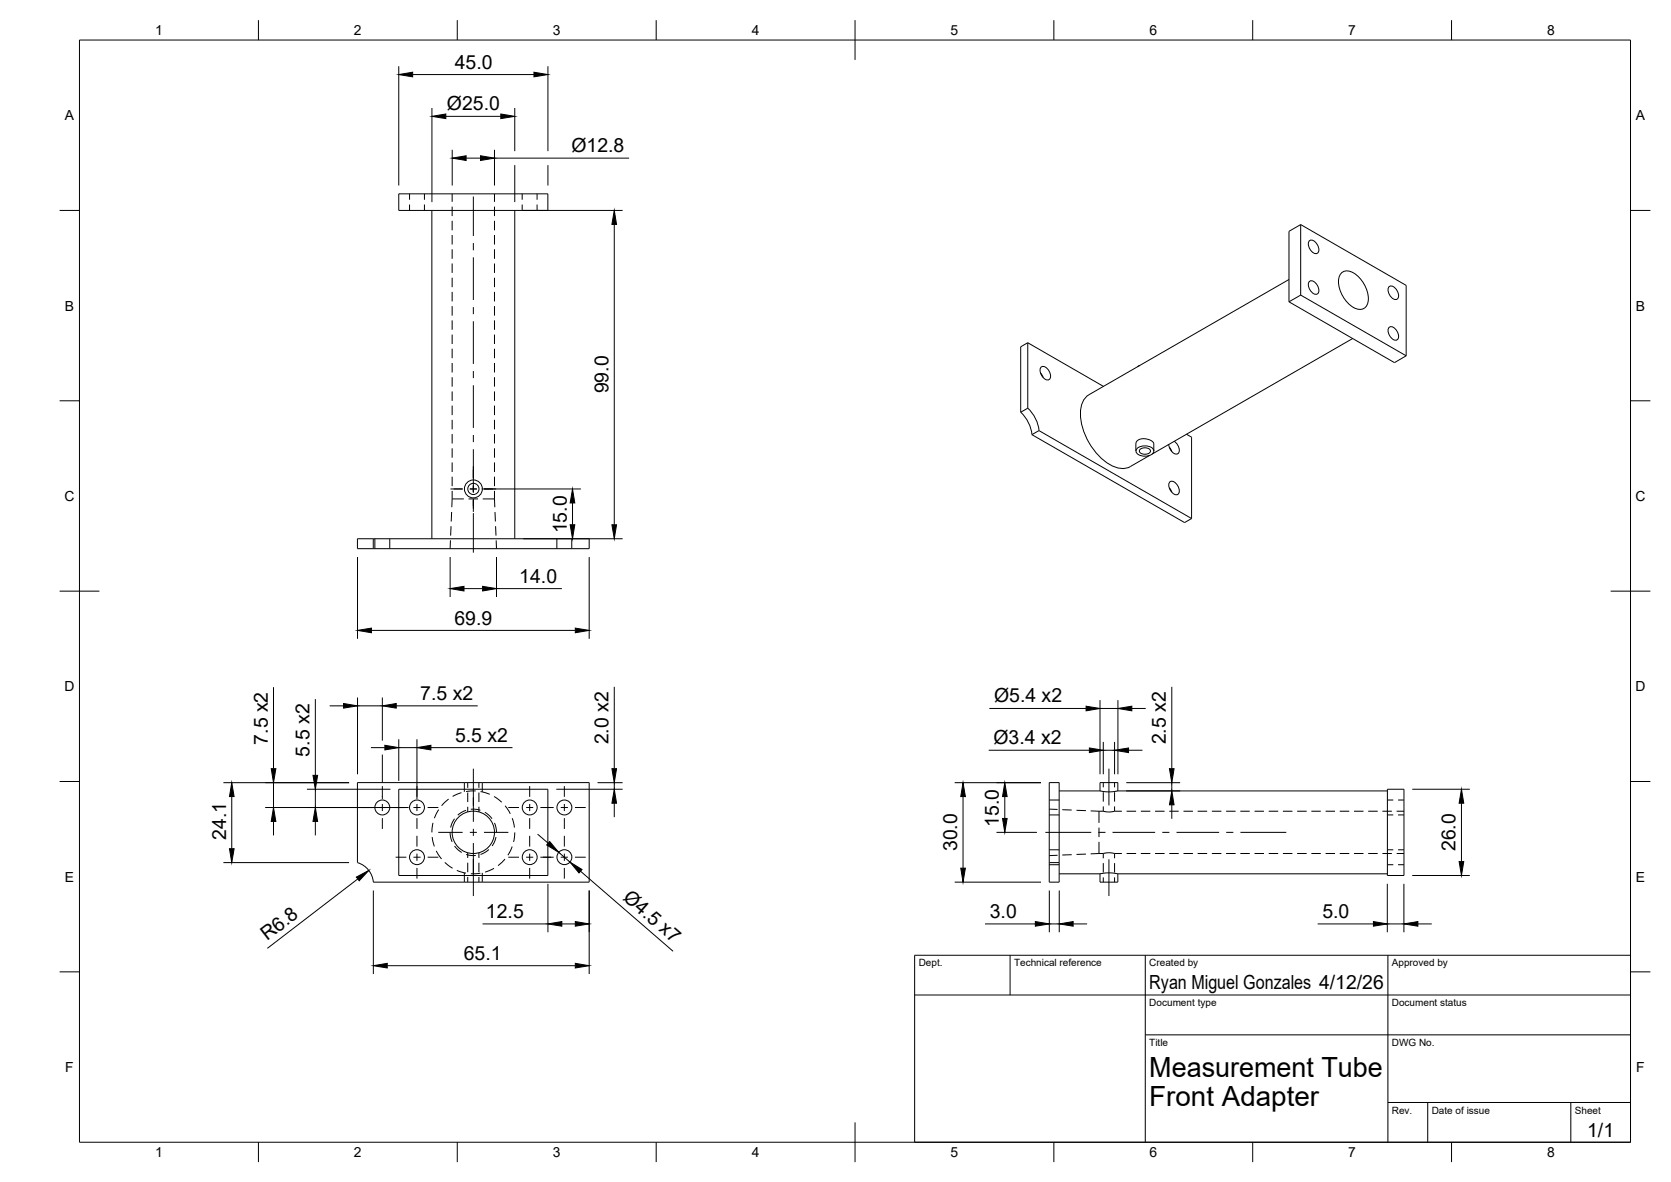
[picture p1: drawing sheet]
<svg xmlns="http://www.w3.org/2000/svg" width="420mm" height="297mm" viewBox="0 0 420 297" stroke-linecap="round" stroke-linejoin="round" font-family="sans-serif">
<!-- layer: Visible -->
<g fill="none" stroke="#000" stroke-width=".25">
<path d="M100.3 48.7h37.5v4.2h-37.5zM108.6 52.9v82.5M129.4 52.9v82.5M327 56.4l-2.9 1.7v17.7M327 56.4l26.6 15.3v17.7M327 56.4v17.8M324.1 70.2l-50.3 29a5.6 5.6 0 0 0-2.1 5.9 16 16 0 0 0 8.3 12.1 4.9 4.9 0 0 0 4.2 .1M324.1 75.8l26.5 15.3 3-1.7M327 74.2l-2.9 1.6M327 74.2l26.6 15.2M329.2 70.7a1.67 1.67 0 0 1 2.2 1.4 1.02 1.02 0 0 1 .2 1.4 1.02 1.02 0 0 1-1.3 .3 2.43 2.43 0 0 1-1.1-3.1zM329.2 60.5a1.67 1.67 0 0 1 2.2 1.4 1.02 1.02 0 0 1 .2 1.3 1.02 1.02 0 0 1-1.3 .4 2.43 2.43 0 0 1-1.1-3.1z"/>
<path d="M337.2 68.7a2.71 2.71 0 0 1 3.8 .3 7.4 7.4 0 0 1 2.8 7.6 2.24 2.24 0 0 1-3.5 .7 7.9 7.9 0 0 1-3.7-7.4zM349.3 72.1a1.67 1.67 0 0 1 2.2 1.4 1.02 1.02 0 0 1 .1 1.3 1.02 1.02 0 0 1-1.3 .3 2.43 2.43 0 0 1-1-3zM258.4 86.1v16.5M258.4 86.1l-1.8 1.1v16.4M258.4 86.1l19.1 11M261.7 93.7l.6 1.1M261.8 92.3a1.67 1.67 0 0 1 2.2 1.4 1.02 1.02 0 0 1 .1 1.3 1.02 1.02 0 0 1-1.3 .3 2.43 2.43 0 0 1-1-3zM286.6 91.8l-.6 .4M340.1 85.1l-50.4 29M349.3 82.3a1.67 1.67 0 0 1 2.2 1.4 1.02 1.02 0 0 1 .1 1.3 1.02 1.02 0 0 1-1.3 .3 2.43 2.43 0 0 1-1-3zM256.7 103.6a9.1 9.1 0 0 1 2.8 5.6M258.4 102.6l-1.8 1"/>
<path d="M258.4 102.6a9.1 9.1 0 0 1 2.9 5.6M261.2 108.2l-1.7 1 38.4 22.1 1.7-1M261.2 108.2l38.4 22.1M285.6 113.4l.1-2.4 .6-.5 1-.3 1.5 .3 1.1 .6 .2 .4v1.9M285.9 112.7a3.1 3.1 0 0 1 4.2 .3 1.41 1.41 0 0 1-1.7 1.6h-.5a1.99 1.99 0 0 1-2.3-1.3zM286.6 113a1.83 1.83 0 0 1 2.7 .2 1.57 1.57 0 0 1-2.7 .5l-.1-.5zM289.1 114.4l-4.9 2.8M294 112.4l.6 1.1M295.2 110.9a2.42 2.42 0 0 1 1.1 3 1.66 1.66 0 0 1-2.2-1.4l-.2-.8M298.3 109.1l1.3 .8v20.4M93.9 135.4h-4v2.5h4M93.9 135.4h54.2v2.5h-54.2"/>
<path d="M93.9 135.4v2.5M294 122.6l.6 1.1M294.1 121.1a1.67 1.67 0 0 1 2.3 1.4 1.02 1.02 0 0 1 .1 1.3 1.02 1.02 0 0 1-1.3 .4 2.43 2.43 0 0 1-1.1-3.1zM100.3 198.3h37.5v21.7h-37.5zM116.8 196.7h-26.9v20.1a5.6 5.6 0 0 1 4 4.9M116.8 196.7h4.5M116.8 196.7v1.6M121.3 196.7h26.8v25h-26.8M121.3 196.7v1.6M266.3 198.8h10.3M276.6 198.8v-2.1h4.5v2.1M276.6 198.8l1.7 .2 2.8-.2"/>
<path d="M281.1 198.8h67.7M348.8 198.3h4.2v21.7h-4.2zM263.8 216.8v4.9h2.5v-4.9M263.8 216.8v-20.1h2.5v20.1M263.8 216.8h2.5M266.3 219.6h10.3M276.6 219.6l1.7-.2 2.8 .2M276.6 219.6v2.1h4.5v-2.1M281.1 219.6h67.7M93.9 221.7h22.9M116.8 221.7h4.5M116.8 220v1.7"/>
<path d="M121.3 220v1.7"/>
<circle cx="119" cy="122.9" r="2.25"/>
<circle cx="119" cy="122.9" r="1.41"/>
<circle cx="96.1" cy="202.9" r="1.87"/>
<circle cx="104.8" cy="215.4" r="1.87"/>
<circle cx="104.8" cy="202.9" r="1.87"/>
<circle cx="119" cy="209.2" r="5.3"/>
<circle cx="133.2" cy="215.4" r="1.87"/>
<circle cx="133.2" cy="202.9" r="1.87"/>
<circle cx="141.9" cy="215.4" r="1.87"/>
<circle cx="141.9" cy="202.9" r="1.87"/>
</g>
<!-- layer: Hidden -->
<g fill="none" stroke="#000" stroke-width=".25">
<path d="M103 48.7v1.5M103 51.4v1.5M106.7 48.7v1.5M106.7 51.4v1.5M113.7 48.7v2M113.7 51.9v2.4M113.7 55.5v2.4M113.7 59.1v2.4M124.3 48.7v2M124.3 51.9v2.4M124.3 55.5v2.4M124.3 59.1v2.4"/>
<path d="M131.3 48.7v1.5M131.3 51.4v1.5M135 48.7v1.5M135 51.4v1.5M113.7 62.6v2.4M113.7 66.2v2.4M113.7 69.8v2.4M113.7 73.3v2.4M113.7 76.9v2.4M124.3 62.6v2.4M124.3 66.2v2.4M124.3 69.8v2.4"/>
<path d="M124.3 73.3v2.4M124.3 76.9v2.4M113.7 80.5v2.4M113.7 84.1v2.4M113.7 87.6v2.4M113.7 91.2v2.4M113.7 94.8v2.4M113.7 98.4v2.3M124.3 80.5v2.4M124.3 84.1v2.4M124.3 87.6v2.4M124.3 91.2v2.4"/>
<path d="M124.3 94.8v2.4M124.3 98.4v2.3M113.7 101.9v2.4M113.7 105.5v2.4M113.7 109.1v2.3M113.7 112.7v2.3M113.7 116.2v2.4M113.7 119.8v2.4M124.3 101.9v2.4M124.3 105.5v2.4M124.3 109.1v2.3M124.3 112.7v2.3"/>
<path d="M124.3 116.2v2.4M124.3 119.8v2.4M94.3 135.4v2.5M98 135.4v2.5M113.3 135.8l-.1 2.1M113.4 132.2l-.1 2.4M113.6 128.7l-.1 2.3M113.7 125.4h2.9M113.7 123.4v2M113.7 125.4l-.1 2.1M117.8 125.4h2.4M121.4 125.4h2.9"/>
<path d="M124.3 123.4v2M124.3 125.4l.1 2.1M124.5 128.7l.1 2.3M124.6 132.2l.1 2.4M124.8 135.8v2.1M140 135.4v2.5M143.8 135.4v2.5M116 199.2l-2.2 1M116.8 198.3v.7M117.6 196.7v1.3M117.6 199.2v2.4M119.6 198.8l-2.4 .1"/>
<path d="M120.4 196.7v1.3M120.4 199.2v2.4M120.8 198.9l2.3 .7M121.3 198.3v.7M277.4 196.7v1.2M277.4 199.1v2.4M280.2 196.7v1.2M280.2 199.1v2.4M108.7 210.4l.5 2.3M108.9 206.8l-.3 2.4M109.7 213.8l1.3 2.1M110.3 203.5l-1.1 2.1"/>
<path d="M111.8 216.7l2 1.5M112.8 200.8l-1.8 1.7M113.2 209.2l.1 1 .4 1.4M114.3 205.7l-.6 1.1-.4 1.2M114.3 212.6l1.8 1.6M114.9 218.7l2.3 .7M116.8 219.4v.6M117.2 203.6l-1.3 .6-.8 .7M117.2 214.7l1.3 .3h1.1M117.6 202.7v1.4M117.6 214.3v1.3M117.6 216.8v2.4"/>
<path d="M118.4 203.4h1.5l.9 .2M120.4 202.7v1.4M120.4 214.3v1.3M120.4 216.8v2.4M120.8 219.4l-2.4 .2M121.3 219.4v.6M121.9 204.1l1.1 .8 .7 .8M122.9 213.5l-2.1 1.2M124.2 218.2l-2.2 1M124.2 200.2l2 1.4M124.3 206.8l.5 2.4M124.7 210.4l-.5 1.4-.5 .8"/>
<path d="M127 215.9l-1.8 1.6M127 202.5l1.3 2M128.8 205.6l.5 2.4M128.8 212.8l-1.1 2.1M129.4 209.2l-.3 2.4M263.8 201h2.5M263.8 204.8h2.5M263.8 213.6h2.5M263.8 217.3h2.5M263.8 203.3l2.1 .1M265.9 214.9l-2.1 .1M267.1 203.5l2.4 .1"/>
<path d="M269.5 214.8l-2.4 .1M270.7 203.6l2.3 .1M273 214.6l-2.3 .1M274.2 203.8l2.1 .1M276.3 211.6v2.9M276.3 208v2.4M276.3 203.9v2.9M276.3 203.9h1.1M276.3 214.5h1.1M276.3 214.5l-2.1 .1M277.4 203.9l1.2 .2 1.6-.2M277.4 214.5l1.2-.2 1.6 .2"/>
<path d="M277.4 202.7v1.2M277.4 214.5v1.2M277.4 216.9v2.4M280.2 202.7v1.2M280.2 214.5v1.2M280.2 216.9v2.4M280.2 203.9h1.9M280.2 214.5h1.9M283.3 203.9h2.4M283.3 214.5h2.4M286.9 203.9h2.3M286.9 214.5h2.3"/>
<path d="M290.4 203.9h2.4M290.4 214.5h2.4M294 203.9h2.4M294 214.5h2.4M297.6 203.9h2.4M297.6 214.5h2.4M301.1 203.9h2.4M301.1 214.5h2.4M304.7 203.9h2.4M304.7 214.5h2.4M308.3 203.9h2.4M308.3 214.5h2.4"/>
<path d="M311.9 203.9h2.3M311.9 214.5h2.3M315.4 203.9h2.4M315.4 214.5h2.4M319 203.9h2.4M319 214.5h2.4M322.6 203.9h2.4M322.6 214.5h2.4M326.2 203.9h2.3M326.2 214.5h2.3M329.7 203.9h2.4M329.7 214.5h2.4"/>
<path d="M333.3 203.9h2.4M333.3 214.5h2.4M336.9 203.9h2.4M336.9 214.5h2.4M340.4 203.9h2.4M340.4 214.5h2.4M344 203.9h2.4M344 214.5h2.4M347.6 203.9h2.4M347.6 214.5h2.4M348.8 201h1.5M348.8 204.8h1.5"/>
<path d="M348.8 213.6h1.5M348.8 217.3h1.5M351.2 203.9h1.8M351.2 214.5h1.8M351.5 201h1.5M351.5 204.8h1.5M351.5 213.6h1.5M351.5 217.3h1.5M117.6 220.4v1.3M120.4 220.4v1.3M277.4 220.5v1.2M280.2 220.5v1.2"/>
</g>
<!-- layer: BORDER -->
<g fill="none" stroke="#000" stroke-width=".25">
<path d="M20 10.1h390v276.9h-390zM65 5.1v5M115 5.1v5M165 5.1v5M215 5.1v10M265 5.1v5M315 5.1v5M365 5.1v5M15 52.9h5M410 52.9h5M15 100.7h5M410 100.7h5"/>
<path d="M15 148.6h10M405 148.6h10M15 196.4h5M410 196.4h5M15 244.2h5M410 244.2h5M65 287v5M115 287v5M165 287v5M215 282.1v9.9M265 287v5M315 287v5"/>
<path d="M365 287v5"/>
</g>
<!-- layer: TITLEBLOCK -->
<path d="M230 240.1h180v46.9h-180zM230 250h180M254 240.1v9.9M288 240.1v46.9M349 240.1v46.9M288 260.1h122M349 277.1h61M359 277.1v9.9M395 277.1v9.9" fill="none" stroke="#000" stroke-width=".25"/>
<!-- layer: Smart Centers -->
<g fill="none" stroke="#000" stroke-width=".25">
<path d="M119 49.4v9.9M119 61.1v1.8M119 64.7v10.7M119 77.2v1.8M119 80.7v10.7M119 93.2v1.8M119 96.8v10.7M119 109.3v1.8M119 112.9v10.9M113.3 122.9h3M118.1 122.9h1.8M119 125.4v3.2"/>
<path d="M119 129v9.9M121.7 122.9h3.1M96.1 197.6v2.6M104.8 197.6v2.6M119 193.2v13.3M133.2 197.6v2.6M141.9 197.6v2.6M278.8 193.2v9.2M90.8 202.9h2.7M95.2 202.9h1.8M96.1 202v1.8M96.1 205.6v2.7"/>
<path d="M98.8 202.9h3.4M99.5 215.4h2.7M103.9 202.9h1.8M103.9 215.4h1.8M104.8 202v1.8M104.8 205.6v2.7M104.8 210v2.8M104.8 214.5v1.8M104.8 218.1v2.7M107.5 202.9h2.7M107.5 215.4h2.7M110.2 209.2h6.1"/>
<path d="M118.1 209.2h1.8M119 208.3v1.8M119 211.9v13.3M121.7 209.2h6.1M127.8 202.9h2.7M127.8 215.4h2.7M132.3 202.9h1.8M132.3 215.4h1.8M133.2 202v1.8M133.2 205.6v2.7M133.2 210v2.8M133.2 214.5v1.8"/>
<path d="M133.2 218.1v2.7M135.9 202.9h3.3M135.9 215.4h3.3M141 202.9h1.8M141 215.4h1.8M141.9 202v1.8M141.9 205.6v2.7M141.9 210v2.8M141.9 214.5v1.8M141.9 218.1v2.7M144.6 202.9h2.7M144.6 215.4h2.7"/>
<path d="M262.8 209.2h11.6M276.2 209.2h1.8M278.8 215.9v9.3M279.7 209.2h10.7M292.2 209.2h1.8M295.8 209.2h10.7M308.3 209.2h1.8M311.9 209.2h11.5"/>
</g>
<!-- layer: FD_Dimensions -->
<g fill="none" stroke="#000" stroke-width=".25">
<path d="M100.3 16.6v30M103.8 18.7h30.5M137.8 16.6v21.4M108.6 27.1v23.7M112.1 29.2h13.8M113.7 37.6v9M117.2 39.7h3.6M124.3 37.6v9M124.3 39.7h33.9M129.4 27.1v10.9M129.4 41.5v9.3M131.5 52.9h25"/>
<path d="M137.8 41.5v5.1M154.5 56.4v75.5M89.9 140v20.5M113.2 140v10M121.1 122.9h24.9M124.8 140v10M131.5 135.4h25M144 126.4v5.5M148.1 140v20.5M93.4 158.4h51.3M116.7 147.9h4.6M124.8 147.9h16.5"/>
<path d="M68.8 172.7v20.5M79.3 175.7v19.1M82.9 177.4h3.5M89.9 175.3v19.3M89.9 177.4h6.2M96.1 175.3v10.8M99.6 177.4h20.5M154.5 172.6v20.6M248.8 178h24.3M276.6 175.9v18.7M276.6 178h4.5M281.1 175.9v18.7"/>
<path d="M284.6 178h3.5M294.6 172.6v20.6M56.2 196.7h31.6M68.8 196.7v6.2M77.2 198.3h21M79.3 198.3v4.6M93.3 187.9h3.5M96.1 189.6v7M100.3 185.8v10.4M100.3 187.9h4.5M104.8 185.8v15M108.4 187.9h20.5"/>
<path d="M139.9 198.3h16.6M150.2 196.7h6.3M154.5 196.7v1.6M240.1 196.7h21.6M248.6 188.5h25.3M277.4 186.4v8.2M277.4 188.5h2.8M280.2 186.4v8.2M283.2 196.7h13.5M283.2 198.8h13.5M283.8 188.5h3.5M294.6 196.7v2.1"/>
<path d="M355.1 198.3h14.5M56.2 216.8h31.6M58.3 200.2v13.1M66.7 202.9h36M68.8 206.4v3.5M79.3 206.4v3.5M96.1 200.1v.7M135.2 209.6l2.6 2.3M140.5 214.2l2.8 2.4M146 218.9l23.2 20.2M154.5 201.9v3.4M242.1 200.2v18"/>
<path d="M250.5 209.2h10.2M252.6 200.2v5.5M294.6 202.3v3.5M367.5 201.9v14.6M90 220.9l-22.8 17.4M93.9 223.8v21M121.3 232.2h16.5M137.8 222.1v12.2M141.3 232.2h3.4M148.1 223.8v21M240.1 221.7h21.6M247.7 232.2h12.6"/>
<path d="M263.8 223.8v10.5M263.8 232.2h2.5M266.3 223.8v10.5M269.8 232.2h3.5M331.3 232.2h14M348.8 232.2h4.2M348.8 222.1v12.2M353 222.1v12.2M355.1 220h14.5M356.5 232.2h3.5M97.4 242.7h47.3"/>
</g>
<g fill="#000" stroke="#000" stroke-width=".25">
<path d="M100.3 18.7l3.5-.6v1.2zM134.3 18.1l3.5 .6-3.5 .6zM108.6 29.2l3.5-.6v1.2zM113.7 39.7l3.5-.6v1.2zM120.8 39.1l3.5 .6-3.5 .6zM125.9 28.6l3.5 .6-3.5 .6zM154.5 52.9l.5 3.5h-1.1zM143.4 131.9h1.1l-.5 3.5zM144 122.9l.5 3.5h-1.1zM153.9 131.9h1.1l-.5 3.5zM89.9 158.4l3.5-.6v1.2zM113.2 147.9l3.5-.6v1.2z"/>
<path d="M121.3 147.3l3.5 .6-3.5 .6zM144.7 157.8l3.4 .6-3.4 .6zM86.4 176.8l3.5 .6-3.5 .6zM96.1 177.4l3.5-.6v1.2zM273.1 177.5l3.5 .5-3.5 .6zM281.1 178l3.5-.5v1.1zM68.2 193.2h1.2l-.6 3.5zM78.7 194.8h1.2l-.6 3.5zM96.8 187.3l3.5 .6-3.5 .6zM104.8 187.9l3.6-.6v1.2zM153.9 193.2h1.1l-.5 3.5zM273.9 188l3.5 .5-3.5 .6z"/>
<path d="M280.2 188.5l3.6-.5v1.1zM294 193.2h1.2l-.6 3.5zM58.3 196.7l.6 3.5h-1.2zM57.7 213.3h1.2l-.6 3.5zM68.8 202.9l.6 3.5h-1.2zM79.3 202.9l.6 3.5h-1.2zM138.2 211.5l2.3 2.7-3-1.8zM143.3 216.6l3 1.9-.7 .9zM154.5 198.3l.5 3.6h-1.1zM241.6 218.2h1.1l-.6 3.5zM242.1 196.7l.6 3.5h-1.1zM252.1 205.7h1.1l-.6 3.5z"/>
<path d="M252.6 196.7l.6 3.5h-1.1zM294.6 198.8l.6 3.5h-1.2zM366.9 216.5h1.1l-.5 3.5zM367.5 198.3l.5 3.6h-1.1zM89.6 220.4l3.1-1.7-2.4 2.6zM137.8 232.2l3.5-.6v1.2zM144.7 231.6l3.4 .6-3.4 .6zM260.3 231.6l3.5 .6-3.5 .6zM266.3 232.2l3.5-.6v1.2zM345.3 231.6l3.5 .6-3.5 .6zM353 232.2l3.5-.6v1.2zM93.9 242.7l3.5-.6v1.2z"/>
<path d="M144.7 242.1l3.4 .6-3.4 .6z"/>
</g>
<g font-size="7">
<text x="289" y="270.6">Measurement Tube</text>
<text x="289" y="278.1">Front Adapter</text>
</g>
<g font-size="4.9">
<text x="114.3" y="17.3">45.0</text>
<text x="112.4" y="27.7">Ø25.0</text>
<text x="143.7" y="38.2">Ø12.8</text>
<text x="153" y="98.9" transform="rotate(-90 153 98.9)">99.0</text>
<text x="142.5" y="134" transform="rotate(-90 142.5 134)">15.0</text>
<text x="130.6" y="146.5">14.0</text>
<text x="114.3" y="157">69.9</text>
<text x="105.7" y="175.9">7.5 x2</text>
<text x="250" y="176.5">Ø5.4 x2</text>
<text x="67.3" y="187.1" transform="rotate(-90 67.3 187.1)">7.5 x2</text>
<text x="77.8" y="190.1" transform="rotate(-90 77.8 190.1)">5.5 x2</text>
<text x="114.4" y="186.4">5.5 x2</text>
<text x="153" y="187.1" transform="rotate(-90 153 187.1)">2.0 x2</text>
<text x="249.8" y="187">Ø3.4 x2</text>
<text x="293.2" y="187.1" transform="rotate(-90 293.2 187.1)">2.5 x2</text>
<text x="251.2" y="207.8" transform="rotate(-90 251.2 207.8)">15.0</text>
<text x="56.9" y="211.1" transform="rotate(-90 56.9 211.1)">24.1</text>
<text x="240.7" y="213.9" transform="rotate(-90 240.7 213.9)">30.0</text>
<text x="366" y="213.9" transform="rotate(-90 366 213.9)">26.0</text>
<text x="156.4" y="225.9" transform="rotate(41 156.4 225.9)">Ø4.5 x7</text>
<text x="122.2" y="230.7">12.5</text>
<text x="248.9" y="230.7">3.0</text>
<text x="332.5" y="230.7">5.0</text>
<text x="67.1" y="236.5" transform="rotate(-38 67.1 236.5)">R6.8</text>
<text x="116.6" y="241.2">65.1</text>
<text x="289" y="248.5">Ryan Miguel Gonzales 4/12/26</text>
<text x="399.1" y="285.7">1/1</text>
</g>
<g font-size="3.5">
<text x="39" y="8.8">1</text>
<text x="89" y="8.8">2</text>
<text x="139" y="8.8">3</text>
<text x="189" y="8.8">4</text>
<text x="239" y="8.8">5</text>
<text x="289" y="8.8">6</text>
<text x="339" y="8.8">7</text>
<text x="389" y="8.8">8</text>
<text x="16.3" y="30.2">A</text>
<text x="411.3" y="30.2">A</text>
<text x="16.3" y="78">B</text>
<text x="411.3" y="78">B</text>
<text x="16.2" y="125.9">C</text>
<text x="411.2" y="125.9">C</text>
<text x="16.2" y="173.7">D</text>
<text x="411.2" y="173.7">D</text>
<text x="16.3" y="221.6">E</text>
<text x="411.3" y="221.6">E</text>
<text x="16.4" y="269.4">F</text>
<text x="411.4" y="269.4">F</text>
<text x="39" y="290.8">1</text>
<text x="89" y="290.8">2</text>
<text x="139" y="290.8">3</text>
<text x="189" y="290.8">4</text>
<text x="239" y="290.8">5</text>
<text x="289" y="290.8">6</text>
<text x="339" y="290.8">7</text>
<text x="389" y="290.8">8</text>
</g>
<g font-size="2.5">
<text x="231" y="242.9">Dept.</text>
<text x="255" y="242.9">Technical reference</text>
<text x="289" y="242.9">Created by</text>
<text x="350" y="242.9">Approved by</text>
<text x="289" y="252.8">Document type</text>
<text x="350" y="252.8">Document status</text>
<text x="289" y="262.9">Title</text>
<text x="350" y="262.9">DWG No.</text>
<text x="350" y="279.9">Rev.</text>
<text x="360" y="279.9">Date of issue</text>
<text x="396" y="279.9">Sheet</text>
</g>
</svg>
